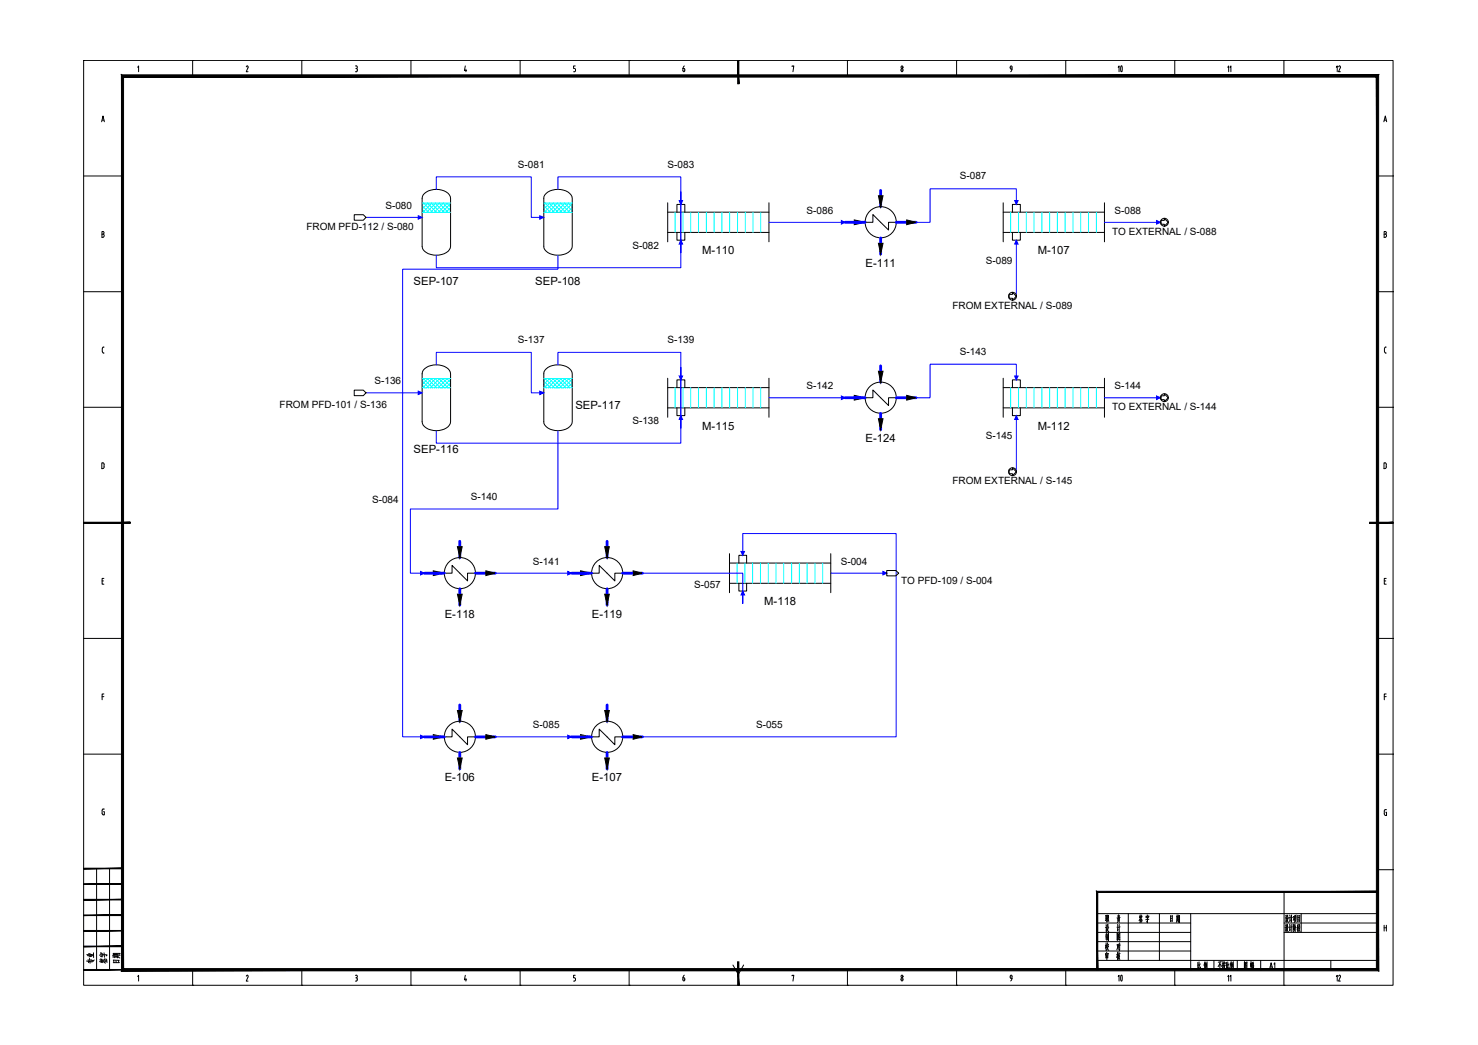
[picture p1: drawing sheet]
<svg xmlns="http://www.w3.org/2000/svg" width="420mm" height="297mm" viewBox="0 0 420 297" stroke-linecap="round" stroke-linejoin="round" font-family="sans-serif">
<g fill="none" stroke="#000" stroke-width=".28">
<path d="M23.8 17.2h372.2v262.9h-372.2zM39.1 19.1l.3-.4v1.7M54.8 17.2h.1M54.8 17.2v4.4M70 19l.3-.3 .2 .2-.5 1.5h.5M85.8 17.2h.1M85.8 17.2v4.4M101 18.7h.3M101.2 19.5h.1M101.3 18.7l.3 .4-.3 .4 .2 .1v.6l-.2 .2M116.8 17.2h.1M116.8 17.2v4.4"/>
<path d="M132.3 18.7l-.3 1.4h.7M132.4 19.7v.7M147.9 17.2h.1M147.9 17.2v4.4M163.5 18.7h-.4v.8a.47 .47 0 0 1 .5 .4 .47 .47 0 0 1-.5 .5M178.8 17.2h.1M178.8 17.2v4.4M194.1 19.5l.2 .8a.46 .46 0 0 0 .4-.3 .46 .46 0 0 0-.3-.5M194.1 19.5h.3M194.5 18.7l-.3 .8M209.9 17.2h.1M225.2 18.9v-.2h.5l-.3 1.7"/>
<path d="M240.9 17.2h.1M240.9 17.2v4.4M256.7 19.8v.3M256.7 19.8l-.1-.3a.42 .42 0 0 0-.5 .4 .42 .42 0 0 0 .5 .4l.1-.3M271.9 17.2h.1M271.9 17.2v4.4M287.4 19.7h.3M287.7 19.1l-.1 .8-.3 .5M287.7 19.1l-.1-.3a.43 .43 0 0 0-.4 .3 .43 .43 0 0 0 .3 .5M303 17.2h.1M303 17.2v4.4M334 17.2h.1"/>
<path d="M334 17.2v4.4M365 17.2h.1M365 17.2v4.4M28.9 34.6l.4-1.6 .4 1.6M29 34.1h.6M101 20.4h.3M393.4 34.6l.4-1.6 .4 1.6M393.5 34.1h.6M23.8 50h11M391.6 50h4.4M396 50h.1M29 65.8l.5 .2v.4l-.2 .1 .3 .5-.1 .4-.5 .1z"/>
<path d="M29 66.6h.3M393.5 66.6h.3M393.8 65.8h-.3v1.7h.3M393.8 65.8l.3 .4-.3 .3 .4 .5-.4 .4M23.8 82.9h11M29.1 99.1v.8M29.1 99.9l.1 .4 .4 .1M29.6 98.7h-.4l-.1 .4M391.6 82.9h4.4M394.1 98.7h-.4l-.1 .4v1l.5 .3M396 82.9h.1M23.8 115.8h11"/>
<path d="M391.6 115.8h4.4M396 115.8h.1M29.2 131.6h-.3v1.6h.3M29.3 131.6l.3 .4M29.6 132.1v.6M29.6 132.7l-.3 .5M393.4 131.6l.7 .2v.9l-.2 .4-.5 .1zM396 148.6h.1M29 165.1h.4M29.5 164.4h-.5v1.7h.5M393.5 165.1h.4M394.1 164.4h-.6v1.7h.6"/>
<path d="M23.8 181.5h11M29 198h.5M29.5 197.3h-.5v1.6M391.6 181.5h4.4M393.5 198h.6M394.1 197.3h-.6v1.6M396 181.5h.1M23.8 214.4h11M391.6 214.4h4.4M396 214.4h.1M29.3 230h.4M29.3 229.9l-.2 .3-.1 1"/>
<path d="M29.4 230.7h.3v.9l-.5-.1-.2-.4M393.8 230.2h.4M393.8 230.1l-.3 .5 .1 .9 .2 .3M393.9 230.9h.3v.9h-.4M27.5 246.9v28.8M31.1 246.9v28.8M311.9 259.7h79.7M320.7 259.7v13.3M329.6 259.7v13.3M338.5 259.7v16M365 253.5v26.6M369.9 259.7v5.3"/>
<path d="M391.6 247.2h4.4M396 247.2h.1M39.1 277.6l.3-.4v1.7M54.8 275.7v4.4M70.3 277.2l.2 .2v.3M70.3 277.2l-.3 .3M70.5 277.8l-.5 1.1h.5M85.8 275.7v4.4M101 277.2h.3M101 278.9h.3M101.2 277.9h.1M101.3 277.2l.3 .3-.3 .4"/>
<path d="M101.3 277.9l.2 .2v.4M101.6 278.5l-.3 .3M116.8 275.7v4.4M132.3 277.2l-.3 1.3h.7M132.4 278.1v.8M147.9 275.7v4.4M163.1 278.9h.2M163.5 277.2h-.4v.7l.4 .1 .1 .5M163.6 278.5l-.3 .3M178.8 275.7v4.4M194.1 278.5l.3 .3 .3-.3M194.1 277.9v.6"/>
<path d="M194.1 277.9h.3M194.4 277.9l.3 .3-.1 .3M194.5 277.2l-.3 .7M208.4 274.3l1.5 2.7 1.5-2.7M225.2 277.4v-.2h.5l-.3 1.7M240.9 275.7v4.4M256.1 278.5l.3 .3 .3-.3M256.7 278.3v.2M256.7 278.3l-.3-.4-.3 .6M271.9 275.7v4.4M287.2 277.5l.3-.3 .2 .3M287.2 277.8l.3 .3"/>
<path d="M287.2 277.6v.2M287.7 278.1l-.4 .7M287.7 277.6v.5h-.3M303 275.7v4.4M311.9 273h79.7M311.9 262.4h26.6M311.9 265h26.6M311.9 267.7h26.6M311.9 270.3h26.6M324 261.6l.1 .3M324.1 260l-.2 .9M324.1 260.5l.1 .3"/>
<path d="M324.2 261.5l.1 .4M324.3 260.8l.5 .8M324.3 260.7l-.5 1M324.3 260.4l-.3 .1M324.4 261.3l-.4 .1M324.5 260.1l-.2 .6M324.5 261.5l-.1 .6M324.5 260.5l.1 .3M324.6 262l-.6 .2M324.7 260.4l-.3 .1M325.8 260.5l.8-.1-.1 .4M325.8 260.4v.4"/>
<path d="M326.1 260l.1 .4M326.2 261v1.2l-.2-.3M326.3 260.8h-.4M326.4 260.7l-.2 .4M326.6 261.3l-.9 .1M332.8 260.3v1.7M333.1 261l-.3 .1M333.2 260.3l-.4 .2M333.2 261.7l-.4 .1M333.3 260.3l-.1 1.6M334 275.7v4.4M334.6 260.1v1.3"/>
<path d="M334.6 261.6l-.2 .6M334.8 261.6l.1 .3M334.8 260.8h-.2M334.8 261.1h-.2M334.9 260l-.1 1.4M335 260.4l-.5 .1M335 261.4l-.6 .1M335.1 260.3l-.1 1.9M335.3 260.8h-.2M335.3 261.2l-.2 .1M335.3 260.2v2l-.1-.2M335.3 260.3h-.2"/>
<path d="M340.5 273.5v1.7M340.8 274.2l-.3 .2M340.8 274.9l-.4 .5M340.9 273.4v1.8l.2 .2h.2v-.5M341.2 274l-.3 .6M342.5 273.8v1.7M342.5 273.4l-.2 1M342.6 274.4l.1 .3M342.7 273.7l-.2 .9M342.8 274.1l-.2 1.2M342.8 274.1l-.2 .1M342.9 273.7l-.3 .1"/>
<path d="M343 273.9v1M343.1 273.4v2l-.1-.2M345.1 273v2.7M346.8 273.9v1.5M346.9 273.4l-.6 1.4M346.9 274.1l.3 .6M347.2 273.4l-.9 .1M347.6 273.3v2.1l-.1-.2M347.7 274.3l-.3 .3M347.7 273.9l-.3 .1M347.8 273.6v.5M348 273.3l.1 .3"/>
<path d="M348 273.9l-.1 .9 .4 .6M348.1 274.4l-.4 1.1M348.3 273.8h-.5M348.3 273.6l-.1 .4M348.3 274.4l-.6 .1M348.7 273.5v1.7M348.9 274.2l-.2 .2M349 274.9l-.4 .5M349 273.4v1.8l.2 .2h.2v-.5M349.4 274l-.4 .6M349.9 273.8v1.7M350 273.3l-.3 1.1"/>
<path d="M350 274.4l.2 .3M350.2 273.7l-.2 .9M350.3 274.1l-.3 1.2M350.3 274.1h-.2M350.3 273.6l-.3 .2M350.4 273.9v1M350.6 273.3v2.1l-.2-.2M351.7 273v2.7M353.8 275.4v-2v2M353.8 275.3h.6M354 274.1l.4 .5M354 274.9l.2 .3"/>
<path d="M354.1 274.6l.1 .2M354.1 273.7l-.2 .6M354.2 273.9l-.2 .1M354.3 273.8l-.5 .9M354.5 273.4l-.1 2M354.5 273.5l-.7 .1M355.5 274l.3-.1-.1 .7M355.5 273.8v.9M355.6 273.3v2.2M355.9 274.4v1.1M356 273.8v.6M356.1 274.5v.9"/>
<path d="M356.3 274.9h-.3M356.3 275.3l-.4 .1M356.3 273.8l-.3 .1M356.3 273.8v.4M356.3 274.2l-.3 .1M356.3 274.5l-.4 .1M356.3 273.5l-.4 .1M356.4 274.4l-.1 1M365 262.4h26.6M365 265h26.6M365.4 262.9l.2 .3M365.5 260.2l.1 .3"/>
<path d="M365.5 263.6h-.2M365.5 263.5v1M365.6 260.9h-.2M365.6 260.8v1M365.7 264.2l-.3 .5M365.7 264l.6 .8M365.7 261.5l-.2 .5M365.8 261.1l.4-.1-.6 1.2M365.8 262.8l-.2 1M365.8 260.1l-.1 1M365.8 261.3l.5 .9M366 262.8v.6l.2 .2"/>
<path d="M366 262.9h-.2M366 260.1l.1 .8h.2M366 260.2l-.2 .1M366 263.7l-.3 .1M366.1 263.7l-.5 1.1M366.6 262.8l.1 .4M366.6 260.1l.2 .4M366.6 263.5l-.2 .1M366.6 263.4v1.1M366.7 260.8l-.2 .1M366.7 260.7v1.2M366.8 264.1l-.2 .5"/>
<path d="M366.8 261.5l-.2 .4M367.1 262.7v2.1M367.1 260.1v2.1M367.4 263.5l-.6 .1M367.4 260.8l-.6 .1M367.6 262.7v2.1M367.8 260.5v.9M367.8 262.8l-.1 1.4v-.2M367.8 262.9h-.2M367.9 260.5h-.2M368 263.6l-.3 1.2M368 260.5v1.1"/>
<path d="M368 261.3l-.4 .3M368.1 262.9l.4 .8M368.2 262.7l-.4 1M368.2 263.5v1.4M368.2 260.8l-.3 1.4M368.2 260.2v.5M368.2 261.6l.3 .5M368.5 260.6l-.5 .1M368.5 260.5l-.1 1.1M368.5 260.1l-.5 .2M368.8 262.9v1.8M368.9 260.2v1.8"/>
<path d="M369 263.6l-.2 .1M369 263.3l-.2 .1M369 264l-.3 .2M369 262.8l-.2 .3M369.2 264l.4 .7M369.2 263.8l.3-.1-.5 1.1M369.3 262.8l-.2 .9M369.4 262.8l.2 .7M369.4 261.2l-.5 .1M369.4 260.8h-.5M369.4 262.9h-.1M369.5 261.7l-.6 .1"/>
<path d="M369.5 260.3l-.6 .1M369.5 260.2v1.8M378.3 273v2.7M393.5 263v1.7M393.5 263.7h.6M394.1 263v1.7M54.8 280.1h.1M85.8 280.1h.1M116.8 280.1h.1M147.9 280.1h.1M178.8 280.1h.1M209.9 280.1h.1"/>
<path d="M240.9 280.1h.1M271.9 280.1h.1M303 280.1h.1M334 280.1h.1M365 280.1h.1"/>
<circle cx="256.4" cy="19.1" r=".32"/>
<circle cx="256.4" cy="277.5" r=".32"/>
</g>
<g fill="#000" stroke="#000" stroke-width=".28">
<path d="M209.7 17.2l.3 6.6v-6.6zM209.7 17.2l.3 6.6h-.3z"/>
<path d="M34.5 21.3l.6 254v-253.4zM34.5 21.3l.6 254-.6 .7zM35.1 275.3l-.6 .7 356.8-.7zM34.5 276l356.8-.7 .6 .7zM391.3 21.9v253.4l.6 .7zM391.3 21.9l.6-.6v254.7zM35.1 21.9h356.2l.6-.6zM34.5 21.3h357.4l-356.8 .6z"/>
<path d="M23.8 148.4v.4l13.2-.4zM23.8 148.8l13.2-.4v.4z"/>
<path d="M389.4 148.8h6.6v-.4zM389.4 148.4h6.6l-6.6 .4z"/>
<path d="M23.8 255.8h11v-.2zM23.8 255.6h11l-11 .2z"/>
<path d="M23.8 251.4h11v-.2zM23.8 251.2h11l-11 .2z"/>
<path d="M23.8 247h11v-.2zM23.8 246.8h11l-11 .2z"/>
<path d="M312.1 253.7h79.5v-.3zM311.7 253.4h79.9l-79.5 .3zM311.7 253.4l.4 22.3v-22zM311.7 253.4l.4 22.3h-.4z"/>
<path d="M23.8 275.7h11v-.1zM23.8 275.6h11l-11 .1z"/>
<path d="M23.8 269.1h11v-.2zM23.8 268.9h11l-11 .2z"/>
<path d="M23.8 264.7h11v-.2zM23.8 264.5h11l-11 .2z"/>
<path d="M23.8 260.3h11v-.2zM23.8 260.1h11l-11 .2z"/>
<path d="M209.7 273.4v6.7h.3zM209.7 273.4h.3v6.7z"/>
</g>
<g fill="none" stroke="#000" stroke-width=".28">
<path d="M120.7 55a5.3 5.3 0 0 1 7 .4l.4 1v13.6a3.6 3.6 0 0 1-4.1 2.5 3.6 3.6 0 0 1-4-2.5v-13.6l.3-1zM155.3 55a5 5 0 0 1 7.3 .9l.1 14.1a3.6 3.6 0 0 1-4.1 2.5 3.5 3.5 0 0 1-4-2.5v-13.6v-.5zM189.8 57.6v11.1M218.6 57.6v11.1M285.2 57.6v11.1M314 57.6v11.1M189.8 66.1h28.8M189.8 60.3h28.8M192.4 60.3v-2.2h2.3v2.2M192.4 66.1v2.2h2.3v-2.2M245.9 63.2h2.2v-2.2l4.5 4.4v-2.2h2.2M285.2 66.1h28.8"/>
<path d="M285.2 60.3h28.8M287.8 60.3v-2.2h2.3v2.2M287.8 66.1v2.2h2.3v-2.2M120.7 104.8a5.3 5.3 0 0 1 7 .5l.4 .9v13.7a3.6 3.6 0 0 1-4.1 2.5 3.6 3.6 0 0 1-4-2.5v-13.7l.3-.9zM155.3 104.8a5 5 0 0 1 7.3 .9l.1 14.2a3.6 3.6 0 0 1-4.1 2.5 3.5 3.5 0 0 1-4-2.5v-13.7v-.5zM189.8 107.5v11.1M189.8 115.9h28.8M189.8 110.2h28.8M192.4 110.2v-2.2h2.3v2.2M192.4 115.9v2.2h2.3v-2.2M218.6 107.5v11.1M245.9 113.1h2.2v-2.2l4.5 4.4v-2.2h2.2"/>
<path d="M285.2 107.5v11.1M285.2 115.9h28.8M285.2 110.2h28.8M287.8 110.2v-2.2h2.3v2.2M287.8 115.9v2.2h2.3v-2.2M314 107.5v11.1M207.4 157.4v11.1M236.2 157.4v11.1M126.3 162.9h2.2v-2.2l4.4 4.4v-2.2h2.3M168.1 162.9h2.2v-2.2l4.5 4.4v-2.2h2.2M207.4 165.8h28.8M207.4 160h28.8"/>
<path d="M210 160v-2.2h2.2v2.2M210 165.8v2.2h2.2v-2.2M126.3 209.5h2.2v-2.3l4.4 4.5v-2.2h2.3M168.1 209.5h2.2v-2.3l4.5 4.5v-2.2h2.2"/>
<circle cx="250.4" cy="63.2" r="4.4"/>
<circle cx="250.4" cy="113" r="4.4"/>
<circle cx="130.7" cy="162.9" r="4.4"/>
<circle cx="172.6" cy="162.9" r="4.4"/>
<circle cx="130.7" cy="209.4" r="4.4"/>
<circle cx="172.6" cy="209.4" r="4.4"/>
</g>
<g fill="none" stroke="#0ff" stroke-width=".28">
<path d="M120 59.5l.8 .9M120 58.4l1.9 2M120 57.7l8.1 .1M120.4 57.7l2.6 2.7M120.6 57.7l-.6 .6M121.5 57.7l2.6 2.7M121.7 57.7l-1.7 1.7M122.6 57.7l2.6 2.7M122.8 57.7l-2.6 2.7M123.7 57.7l2.6 2.7M123.9 57.7l-2.6 2.7M124.8 57.7l2.6 2.7"/>
<path d="M125 57.7l-2.6 2.7M125.9 57.7l2.2 2.2M126.1 57.7l-2.6 2.7M126.9 57.7l1.2 1.1M127.2 57.7l-2.6 2.7M128.1 57.9l-2.5 2.5M128.1 59l-1.4 1.4M154.6 57.7h8.1M154.6 59.5l.8 .9M154.6 58.4l1.9 2M155 57.7l2.6 2.7M155.2 57.7l-.6 .6"/>
<path d="M156.1 57.7l2.6 2.7M156.3 57.7l-1.7 1.7M157.2 57.7l2.6 2.7M157.3 57.7l-2.5 2.7M158.3 57.7l2.6 2.7M158.4 57.7l-2.5 2.7M159.3 57.7l2.7 2.7M159.5 57.7l-2.5 2.7M160.4 57.7l2.3 2.2M160.6 57.7l-2.5 2.7M161.5 57.7l1.2 1.1M161.7 57.7l-2.6 2.7"/>
<path d="M162.6 57.7l.1 .1M162.7 57.9l-2.5 2.5M162.7 59l-1.4 1.4M120 60.4h8.1M128.1 60.1l-.3 .3M154.6 60.4h8.1M162.7 60.1l-.3 .3M191.9 60.3v5.8M194.2 60.3v5.8M196.4 60.3v5.8M198.6 60.3v5.8M200.8 60.3v5.8"/>
<path d="M203 60.3v5.8M205.2 60.3v5.8M207.4 60.3v5.8M209.7 60.3v5.8M211.9 60.3v5.8M214.1 60.3v5.8M216.3 60.3v5.8M287.3 60.3v5.8M289.5 60.3v5.8M291.7 60.3v5.8M293.9 60.3v5.8M296.2 60.3v5.8"/>
<path d="M298.4 60.3v5.8M300.6 60.3v5.8M302.8 60.3v5.8M305 60.3v5.8M307.2 60.3v5.8M309.4 60.3v5.8M311.7 60.3v5.8M120 107.6h8.1M120 110.2h8.1M120 109.4l.8 .8M120 108.3l1.9 1.9M120.4 107.6l2.6 2.6"/>
<path d="M120.6 107.6l-.6 .6M121.5 107.6l2.6 2.6M121.7 107.6l-1.7 1.7M122.6 107.6l2.6 2.6M122.8 107.6l-2.6 2.6M123.7 107.6l2.6 2.6M123.9 107.6l-2.6 2.6M124.8 107.6l2.6 2.6M125 107.6l-2.6 2.6M125.9 107.6l2.2 2.2M126.1 107.6l-2.6 2.6M126.9 107.6l1.2 1.1"/>
<path d="M127.2 107.6l-2.6 2.6M128.1 107.8l-2.5 2.4M128.1 108.9l-1.4 1.3M128.1 110l-.3 .2M154.6 109.4l.8 .8M154.6 108.3l1.9 1.9M154.6 107.6h8.1M154.6 110.2h8.1M155 107.6l2.6 2.6M155.2 107.6l-.6 .6M156.1 107.6l2.6 2.6M156.3 107.6l-1.7 1.7"/>
<path d="M157.2 107.6l2.6 2.6M157.3 107.6l-2.5 2.6M158.3 107.6l2.6 2.6M158.4 107.6l-2.5 2.6M159.3 107.6l2.7 2.6M159.5 107.6l-2.5 2.6M160.4 107.6l2.3 2.2M160.6 107.6l-2.5 2.6M161.5 107.6l1.2 1.1M161.7 107.6l-2.6 2.6M162.6 107.6h.1M162.7 107.8l-2.5 2.4"/>
<path d="M162.7 108.9l-1.4 1.3M162.7 110l-.3 .2M191.9 110.2v5.7M194.2 110.2v5.7M196.4 110.2v5.7M198.6 110.2v5.7M200.8 110.2v5.7M203 110.2v5.7M205.2 110.2v5.7M207.4 110.2v5.7M209.7 110.2v5.7M211.9 110.2v5.7"/>
<path d="M214.1 110.2v5.7M216.3 110.2v5.7M287.3 110.2v5.7M289.5 110.2v5.7M291.7 110.2v5.7M293.9 110.2v5.7M296.2 110.2v5.7M298.4 110.2v5.7M300.6 110.2v5.7M302.8 110.2v5.7M305 110.2v5.7M307.2 110.2v5.7"/>
<path d="M309.4 110.2v5.7M311.7 110.2v5.7M209.5 160v5.8M211.7 160v5.8M213.9 160v5.8M216.2 160v5.8M218.4 160v5.8M220.6 160v5.8M222.8 160v5.8M225 160v5.8M227.2 160v5.8M229.4 160v5.8"/>
<path d="M231.7 160v5.8M233.9 160v5.8"/>
</g>
<g fill="none" stroke="#00f" stroke-width=".8">
<path d="M250.3 54.1v4.6M240.3 63.2h5.6M250.3 67.6v4.6M254.8 63.2h5.6M240.3 113.1h5.6M250.3 104v4.7M250.3 117.5v4.6M254.8 113.1h5.6M130.7 153.9v4.6M172.6 153.9v4.6M120.6 162.9h5.7M130.7 167.4v4.6"/>
<path d="M135.2 162.9h5.6M162.5 162.9h5.6M172.6 167.4v4.6M177 162.9h5.6M120.6 209.5h5.7M130.7 200.4v4.6M130.7 213.9v4.7M135.2 209.5h5.6M162.5 209.5h5.6M172.6 200.4v4.6M172.6 213.9v4.7M177 209.5h5.6"/>
</g>
<g fill="#000" stroke="#000" stroke-width=".28">
<path d="M249.7 55.7h1.3l-.7 3zM242.9 62.5l3 .7-3 .7zM249.7 69.2h1.3l-.7 3zM257.8 62.5l2.6 .7-2.6 .7zM242.9 112.4l3 .7-3 .6zM249.7 105.5h1.3l-.7 3.2zM257.8 112.4l2.6 .7-2.6 .6zM249.7 119h1.3l-.7 3.1zM130 155.4h1.4l-.7 3.1zM171.9 155.4h1.3l-.6 3.1zM123.2 162.2l3.1 .7-3.1 .7zM130 168.9h1.4l-.7 3.1z"/>
<path d="M138.1 162.2l2.7 .7-2.7 .7zM165 162.2l3.1 .7-3.1 .7zM171.9 168.9h1.3l-.6 3.1zM180 162.2l2.6 .7-2.6 .7zM123.2 208.8l3.1 .7-3.1 .6zM130 202h1.4l-.7 3zM130 215.5h1.4l-.7 3.1zM138.1 208.8l2.7 .7-2.7 .6zM165 208.8l3.1 .7-3.1 .6zM171.9 202h1.3l-.6 3zM171.9 215.5h1.3l-.6 3.1zM180 208.8l2.6 .7-2.6 .6z"/>
</g>
<!-- layer: STREAM -->
<g fill="none" stroke="#00f" stroke-width=".28">
<path d="M124 53.8v-3.5h27v11.5h3.6M158.6 53.8v-3.5h34.9v21.5v-3.5M193.5 58.1v-3.5v21.5h-69.5v-3.6M288.9 58.1v-4.4h-24.5v9.5h-4M104 61.8h16M158.6 72.5v4h-44.1v133h6.1M218.6 63.2h21.7M288.9 68.3v15.9M314 63.2h15.9M104 111.7h16M124 103.7v-3.6h27v11.6h3.6M158.6 103.7v-3.6h34.9v21.6v-3.6"/>
<path d="M193.5 108v-3.6v21.6h-69.5v-3.6M218.6 113.1h21.7M288.9 108v-4.5h-24.5v9.6h-4M288.9 118.1v16M314 113.1h15.9M158.6 122.4v22.3h-41.9v18.2h3.9M211.1 157.8v-6.1h43.6v57.8h-72.1M140.8 162.9h21.7M182.6 162.9h28.5v8.7v-3.6M236.2 162.9h15.9M140.8 209.5h21.7"/>
</g>
<!-- layer: STREAM_ARROW -->
<g fill="#00f" stroke="#00f" stroke-width=".28">
<path d="M251 162.4l1.1 .5-1.1 .5z"/>
<path d="M210.6 156.7h1.1l-.6 1.1z"/>
<path d="M211.1 168l.6 1.1h-1.1z"/>
<path d="M118.9 61.3l1.1 .5-1.1 .5z"/>
<path d="M153.4 61.3l1.2 .5-1.2 .5z"/>
<path d="M193.1 57h.9l-.5 1.1z"/>
<path d="M193.5 68.3l.5 1.1h-.9z"/>
<path d="M119.5 209l1.1 .5-1.1 .5z"/>
<path d="M161.4 209l1.1 .5-1.1 .5z"/>
<path d="M239.2 62.7l1.1 .5-1.1 .5z"/>
<path d="M288.4 57h1l-.5 1.1z"/>
<path d="M328.8 62.7l1.1 .5-1.1 .5z"/>
<path d="M288.9 68.3l.5 1.1h-1z"/>
<path d="M118.9 111.2l1.1 .5-1.1 .5z"/>
<path d="M153.4 111.2l1.2 .5-1.2 .5z"/>
<path d="M193.1 106.9h.9l-.5 1.1z"/>
<path d="M193.5 118.1l.5 1.1h-.9z"/>
<path d="M119.5 162.4l1.1 .5-1.1 .5z"/>
<path d="M161.4 162.4l1.1 .5-1.1 .5z"/>
<path d="M239.2 112.6l1.1 .5-1.1 .5z"/>
<path d="M288.4 106.9h1l-.5 1.1z"/>
<path d="M328.8 112.6l1.1 .5-1.1 .5z"/>
<path d="M288.9 118.1l.5 1.1h-1z"/>
</g>
<!-- layer: CONNECTOR -->
<g fill="none" stroke="#000" stroke-width=".28">
<path d="M100.7 61h2.6l.7 .8-.7 .8h-2.6zM330.1 62.6h.9v-.5l1.1 1.1-1.1 1.1v-.6h-.9zM286.9 83.7h.9v-.6l1.1 1.1-1.1 1.1v-.5h-.9zM100.7 110.9h2.6l.7 .8-.7 .8h-2.6zM330.1 112.5h.9v-.5l1.1 1.1-1.1 1.1v-.6h-.9zM286.9 133.5h.9v-.5l1.1 1.1-1.1 1.1v-.6h-.9zM252.1 162.2h2.6l.8 .7-.8 .8h-2.6z"/>
<circle cx="331" cy="63.2" r="1.12"/>
<circle cx="287.8" cy="84.2" r="1.12"/>
<circle cx="331" cy="113" r="1.12"/>
<circle cx="287.8" cy="134.1" r="1.12"/>
</g>
<text font-size="6.6" x="315.7" y="280.8">10</text>
<text font-size="6.2" x="315.7" y="22.2">10</text>
<g font-size="5.3">
<text x="312.9" y="266">设 计</text>
<text x="27.5" y="275.2" transform="rotate(-90 27.5 275.2)">专业</text>
<text x="31.4" y="275.2" transform="rotate(-90 31.4 275.2)">签字</text>
<text x="34.9" y="274.8" transform="rotate(-90 34.9 274.8)">日期</text>
<text x="312.9" y="271.3">校 对</text>
</g>
<g font-size="4.4">
<text x="378.5" y="21.5">12</text>
<text x="363.4" y="276.6" transform="rotate(-90 363.4 276.6)">A1</text>
<text x="382.1" y="280.1" transform="rotate(-90 382.1 280.1)">12</text>
</g>
<g font-size="3.5">
<text x="350.7" y="21.5" transform="rotate(-90 350.7 21.5)">11</text>
<text x="350.7" y="280.1" transform="rotate(-90 350.7 280.1)">11</text>
</g>
<g font-size="3.2">
<text x="199.6" y="72.2">M-110</text>
<text x="246.1" y="75.8">E-111</text>
<text x="295" y="72.2">M-107</text>
<text x="117.6" y="81.1">SEP-107</text>
<text x="152.2" y="81.1">SEP-108</text>
<text x="163.6" y="116.2">SEP-117</text>
<text x="199.6" y="122.1">M-115</text>
<text x="246.1" y="125.7">E-124</text>
<text x="295" y="122.1">M-112</text>
<text x="117.6" y="128.7">SEP-116</text>
<text x="217.2" y="172">M-118</text>
<text x="126.4" y="175.5">E-118</text>
<text x="168.3" y="175.5">E-119</text>
<text x="126.4" y="222.1">E-106</text>
<text x="168.3" y="222.1">E-107</text>
</g>
<g font-size="2.8">
<text x="147.2" y="47.7">S-081</text>
<text x="189.8" y="47.7">S-083</text>
<text x="272.9" y="51">S-087</text>
<text x="109.5" y="59.4">S-080</text>
<text x="87.1" y="65.3">FROM PFD-112 / S-080</text>
<text x="229.3" y="60.7">S-086</text>
<text x="316.8" y="60.7">S-088</text>
<text x="179.8" y="70.7">S-082</text>
<text x="316.1" y="66.7">TO EXTERNAL / S-088</text>
<text x="280.2" y="74.9">S-089</text>
<text x="270.7" y="87.7">FROM EXTERNAL / S-089</text>
<text x="147.2" y="97.5">S-137</text>
<text x="189.8" y="97.5">S-139</text>
<text x="272.9" y="100.9">S-143</text>
<text x="106.5" y="109.2">S-136</text>
<text x="229.3" y="110.6">S-142</text>
<text x="316.8" y="110.6">S-144</text>
<text x="79.5" y="115.9">FROM PFD-101 / S-136</text>
<text x="316.1" y="116.6">TO EXTERNAL / S-144</text>
<text x="179.8" y="120.6">S-138</text>
<text x="280.2" y="124.8">S-145</text>
<text x="270.7" y="137.6">FROM EXTERNAL / S-145</text>
<text x="105.8" y="143">S-084</text>
<text x="133.8" y="142">S-140</text>
<text x="151.5" y="160.5">S-141</text>
<text x="239" y="160.5">S-004</text>
<text x="197.3" y="167.2">S-057</text>
<text x="256.1" y="165.9">TO PFD-109 / S-004</text>
<text x="151.5" y="207">S-085</text>
<text x="214.9" y="206.8">S-055</text>
</g>
</svg>
